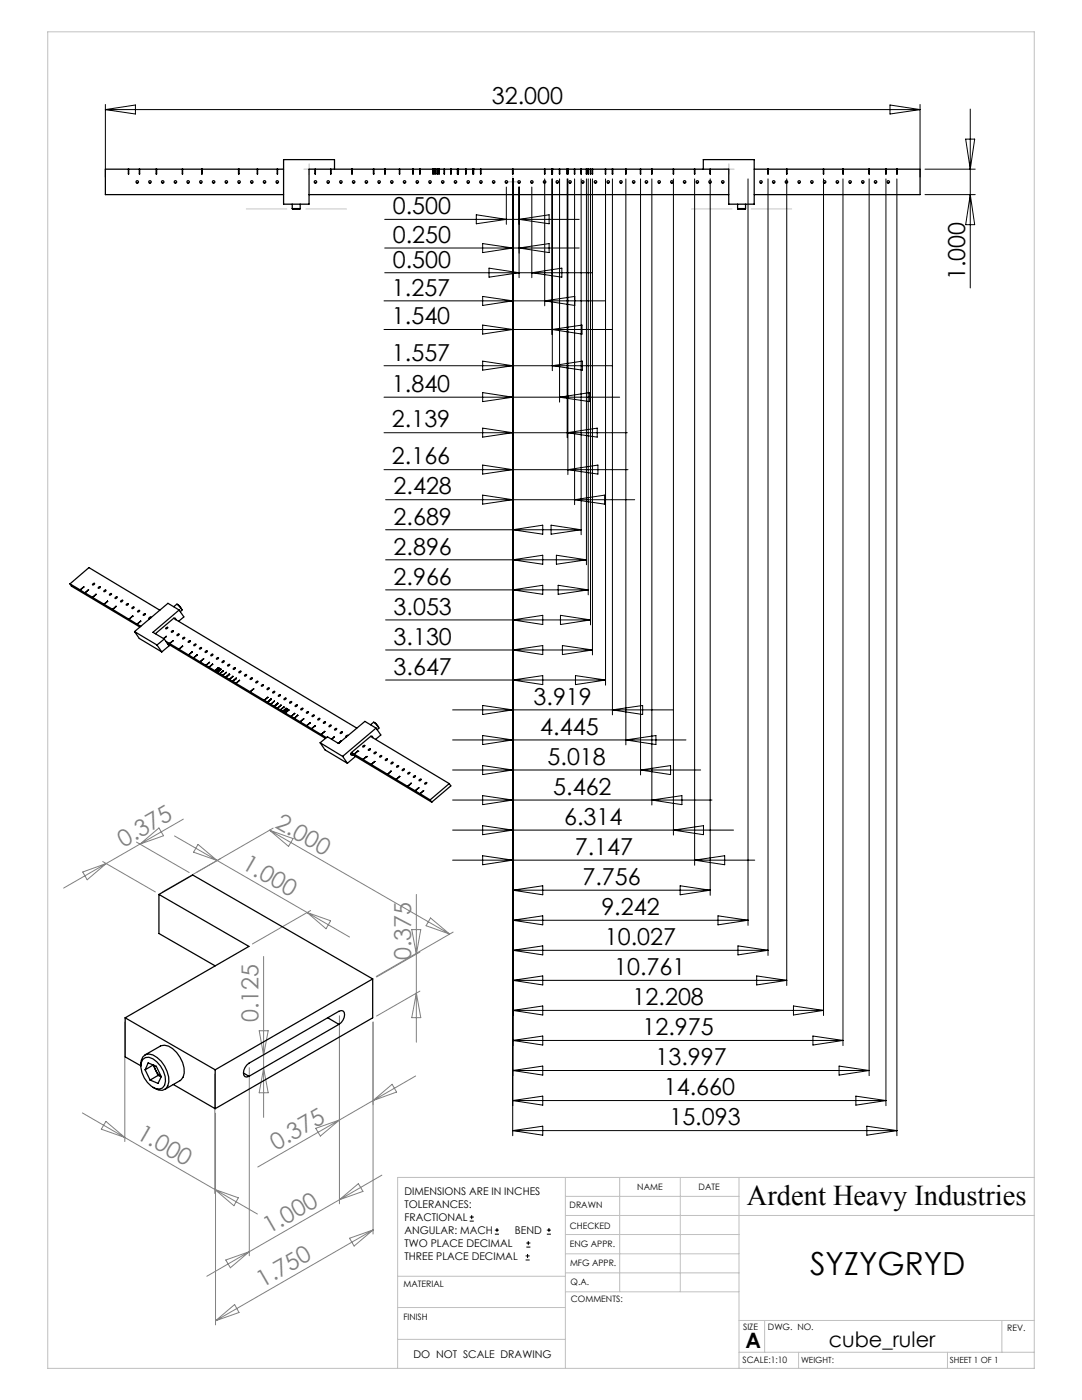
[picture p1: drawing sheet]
<svg xmlns="http://www.w3.org/2000/svg" width="216mm" height="279mm" viewBox="0 0 216 279" stroke-linecap="round" stroke-linejoin="round" font-family="sans-serif">
<g fill="none" stroke="#000" stroke-width=".2">
<path d="M21 20.8v14.5M21 21.9h162.6M21 21.9l6-.9v1.8zM101 37.3v7.5M102.3 35.7v191M103.6 37.3v18.1M106.1 37.3v18.1M108.7 35.7v25.3M110.1 35.7v31.1M110.2 35.7v38.3M111.7 35.7v44.6M113.2 35.7v51.6"/>
<path d="M113.3 35.7v59M114.7 35.7v65M116 35.7v71M117 35.7v77M117.4 35.7v83M117.8 35.7v89M118.2 35.7v95M120.8 35.7v101M122.2 35.7v107M124.9 35.7v113M127.8 35.7v119M130.1 35.7v125"/>
<path d="M134.4 35.7v131M138.6 35.7v137M141.7 35.7v143M149.3 35.7v149M153.2 35.7v155M157 35.7v161M164.3 35.7v167M168.2 35.7v173M173.4 35.7v179M176.8 35.7v185M177.6 21l6 .9-6 .9zM179 35.7v191"/>
<path d="M183.6 20.8v14.5M184.6 33.8h10M184.6 38.8h10M192.7 27.8h1.8l-.9 6zM193.6 21.8v35.7M193.6 38.8l.9 6h-1.8zM76.8 43.8h38.8M76.8 49.5h38.8M76.8 54.4h41.3M95 42.9l6 .9-6 .9zM96.3 48.6l6 .9-6 .9zM96.3 59.2l6 .8-6 1z"/>
<path d="M97.6 53.5l6 .9-6 .9zM103.6 43.8l6-.9v1.8zM103.6 49.5l6-.9v1.8zM106.1 54.4l6-.9v1.8zM76.6 79.3h47M76.6 65.8h45.5M76.6 60h44.1M76.6 73h45.6M96.3 64.9l6 .9-6 .9zM96.3 72.1l6 .9-6 .9zM96.3 78.4l6 .9-6 .9zM108.7 60l6-.8v1.8z"/>
<path d="M110.1 65.8l6-.9v1.8zM110.2 73l6-.9v1.8zM111.7 79.3l6-.9v1.8zM76.6 86.4h48.6M76.6 93.7h48.7M76.9 99.7h49.7M96.3 85.4l6 1-6 .8zM96.3 92.8l6 .9-6 .9zM96.3 98.8l6 .9-6 .9zM113.2 86.4l6-1v1.8zM113.3 93.7l6-.9v1.8zM114.7 99.7l5.9-.9v1.8z"/>
<path d="M76.9 111.7h40.1M76.9 105.7h39.1M76.9 117.7h40.5M102.3 105.7l6-.9v1.8zM102.3 111.7l6-.9v1.8zM102.3 117.7l6-.9v1.8zM110 104.8l6 .9-6 .9zM111 110.8l6 .9-6 .9zM111.4 116.8l6 .9-6 .9zM76.9 129.7h41.3M76.9 123.7h40.9M76.9 135.7h43.9"/>
<path d="M102.3 129.7l6-.9v1.8zM102.3 123.7l6-.9v1.8zM102.3 135.7l6-.9v1.8zM111.8 122.8l6 .9-6 .9zM112.2 128.8l6 .9-6 .9zM114.8 134.8l6 .9-6 .9zM90.3 141.7h43.9M90.3 153.7h49.5M90.3 159.7h51.8M90.3 147.7h46.6M96.3 140.8l6 .9-6 .9zM96.3 146.8l6 .9-6 .9z"/>
<path d="M96.3 152.8l6 .9-6 .9zM96.3 158.8l6 .9-6 .9zM122.2 141.7l6-.9v1.8zM124.9 147.7l6-.9v1.8zM127.8 153.7l6-.9v1.8zM130.1 159.7l6-.9v1.8zM90.3 165.7h56.1M90.3 171.7h60.3M96.3 164.8l6 .9-6 .9zM96.3 170.8l6 .9-6 .9zM102.3 177.7l6-.9v1.8zM102.3 177.7h39.4"/>
<path d="M134.4 165.7l6-.9v1.8zM135.7 176.8l6 .9-6 .9zM138.6 171.7l6-.9v1.8zM102.3 183.7l6-.9v1.8zM102.3 189.7l6-.9v1.8zM102.3 195.7l6-.9v1.8zM102.3 183.7h47M102.3 195.7h54.7M102.3 189.7h50.9M143.3 182.8l6 .9-6 .9zM147.2 188.8l6 .9-6 .9zM151 194.8l6 .9-6 .9z"/>
<path d="M102.3 201.6l6-.8v1.8zM102.3 207.6l6-.8v1.8zM102.3 213.6l6-.8v1.8zM102.3 219.6l6-.8v1.8zM102.3 201.6h62M102.3 207.6h65.9M102.3 213.6h71.1M102.3 219.6h74.5M158.3 200.8l6 .8-6 1zM162.2 206.8l6 .8-6 1zM167.4 212.8l6 .8-6 1zM170.8 218.8l6 .8-6 1z"/>
<path d="M102.3 225.6l6-.8v1.8zM102.3 225.6h76.7M173 224.8l6 .8-6 1zM93.7 243.7h.8M93.7 242.9h.8M94.1 242.5v.8M98.7 246.3h.9M98.7 245.5h.9M99.2 245.1v.8M104.9 251.5h.8M104.9 250.6h.8M105 248.9h.8"/>
<path d="M105 248.1h.8M105.3 250.3v.8M105.4 247.7v.8M109.1 246.3h.8M109.1 245.5h.8M109.5 245.1v.8"/>
</g>
<path d="M60.6 33.8h2.1M61.7 32.7v2.1M101.2 36.3h2.3M102 36.3h.7M102.3 36.6v-.7M102.3 37.4v-2.2M144.4 33.8h2.1M145.4 34.8v-2.1" fill="none" stroke="#c0c0c0" stroke-width=".2" stroke-dasharray="15.2 1.3 1.3 1.3"/>
<path d="M69.1 41.7h-20M158 41.7h-20" fill="none" stroke="#c0c0c0" stroke-width=".2" stroke-dasharray="15.2 1.3 1.3 1.3" stroke-dashoffset="7.1"/>
<g fill="none" stroke="#c0c0c0" stroke-width=".2">
<path d="M9.5 6.4h196.9v266.7h-196.9zM112.8 235v38.1M112.8 238.8h34.7M123.6 235v22.8M135.7 235v22.8M147.5 235v38.1M206.4 235h-127.1v38.1M79.3 254.7h33.5M112.8 257.8h34.7M112.8 242.6h93.6M112.8 246.4h34.7M112.8 250.2h34.7"/>
<path d="M112.8 254h34.7M79.3 267.3h33.5M79.3 260.9h33.5M147.5 269.9h58.9M147.5 263.5h58.9M152.6 263.5v6.4M159.3 269.9v3.2M189.1 269.9v3.2M199.9 263.5v6.4"/>
</g>
<g fill="none" stroke="#808080" stroke-width=".2">
<path d="M16.5 174l4.7-1.7-3.8 3.3zM20.5 171.9l10.5 6.1M27.2 168.1l10.5 6M27.9 168.5l3.8-3.3 .9 1.6zM34.8 166.8l34.9 20.2M36.6 163.5l-23.9 13.7M39.5 168.5l3.8 3.2-4.7-1.6zM44 171.3l-11.6 6.7M53.8 165.7l35.9 20.7M53.8 165.7l4.7 1.7-.9 1.5zM54.5 165.3l-15.3 8.8M83.1 178.5v29.5"/>
<path d="M52.6 190.9v32.1M61.3 182.1l4.7 1.7-.9 1.5zM62 181.7l-11.6 6.7M82.2 185.5h1.8l-.9 4.9zM83.1 198.2l.9 4.9h-1.8zM83.8 197.8l-8.7 5M83.8 190l-8.7 5M85.9 183.2l3.8 3.2-4.7-1.7zM90.4 186l-15.3 8.9M24.9 204v23.8M42.9 214.3v23.9M49.7 213.1v37.5"/>
<path d="M51.7 205.7h1.8l-.9 4.9zM52.6 213.2l.9 4.9h-1.8zM67.7 202.7v37.5M74.4 204v42.3M74.4 219.6l-6.7 3.9M74.4 219.6l3.8-3.2 .9 1.5zM82.9 214.7l-8.5 4.9M16.4 222.1l35 20.2M21.1 223.8l3.8 3.2-4.7-1.6zM42.9 237.4l4.7 1.6-.9 1.6zM43 222.1v42.3M63 225.2l4.7-1.7-3.8 3.2z"/>
<path d="M67.7 223.5l-16.3 9.4M67.7 239.4l-18 10.4M67.7 239.4l3.8-3.2 .9 1.6zM76.2 234.5l-8.5 4.9M45 251.5l4.7-1.7-3.7 3.2zM49.7 249.8l-8.4 4.9M69.7 247.1l4.7-1.6-3.7 3.2zM74.4 245.5l-31.4 18.1M43 263.6l3.8-3.3 .9 1.6z"/>
</g>
<g fill="none" stroke="#000" stroke-width=".25">
<path d="M25.6 33.8h.1M25.6 33.8v.9l.1-.9M25.6 33.8h-4.6v5h35.6M25.7 33.8h2.1M27.8 33.8h.1M27.8 33.8v.9l.1-.9M27.9 33.8h3.3M31.2 33.8h.1M31.2 33.8v.9h.1v-.9M31.3 33.8h5.1M36.4 33.8h.1M36.4 33.8v.9v-.9"/>
<path d="M36.4 33.8h3.9M40.3 33.8h.1M40.3 33.8v.9v-.9M40.3 33.8h7.3M47.6 33.8h.1M47.6 33.8v.9h.1v-.9M47.7 33.8h3.6M51.3 33.8h.1M51.3 33.8v.9l.1-.9M51.4 33.8h3.9M55.3 33.8h.1M55.3 33.8v.9l.1-.9"/>
<path d="M55.4 33.8h1.2M61.7 38.8h83.7M62.9 33.8v.9v-.9M66 33.8v.9v-.9M66.7 33.8v-1.9h-10.1v8.8h5.1v-6.9h8.5M70.2 33.8h.1M70.2 33.8v.9l.1-.9M70.3 33.8h4.2M74.5 33.8h.1M74.5 33.8v.9h.1v-.9M74.6 33.8h2.2M76.8 33.8h.1"/>
<path d="M76.8 33.8v.9h.1v-.9M76.9 33.8h2.8M79.7 33.8h.1M79.7 33.8v.9l.1-.9M79.8 33.8h2.6M82.4 33.8h.1M82.4 33.8v.9v-.9M82.4 33.8h1.3M83.7 33.8h.1M83.7 33.8v.9l.1-.9M83.8 33.8h2.6M86.4 33.8h.1"/>
<path d="M86.4 33.8v.9h.1v-.9M86.5 33.8h.2M86.7 33.8h.2M86.7 33.8v.9h.2v-.9M86.9 33.8h.3M87.2 33.8h.1M87.2 33.8v.9l.1-.9M87.3 33.8h.3M87.6 33.8h.1M87.6 33.8v.9v-.9M87.6 33.8h1M88.6 33.8h.1"/>
<path d="M88.6 33.8v.9l.1-.9M88.7 33.8h1.2M89.9 33.8h.1M89.9 33.8v.9h.1v-.9M90 33.8h1.3M91.3 33.8h.1M91.3 33.8v.9v-.9M91.4 33.8h.1M91.4 33.8v.9l.1-.9M91.5 33.8h1.4M92.9 33.8h.1M92.9 33.8v.9l.1-.9"/>
<path d="M93 33.8h1.4M94.4 33.8h.1M94.4 33.8v.9h.1v-.9M94.4 33.8v.9M94.5 33.8h1.4M95.9 33.8h.1M95.9 33.8v.9l.1-.9M96 33.8h6.3M102.3 33.8h.1M102.3 33.8v.9h.1v-.9M102.4 33.8h6.3M108.7 33.8h.1"/>
<path d="M108.7 33.8v.9v-.9M108.7 33.8h1.4M110.1 33.8h.1M110.1 33.8v.9h.1v-.9M110.2 33.8h.1M110.2 33.8v.9M110.2 33.8h1.4M111.6 33.8h.1M111.6 33.8v.9l.1-.9M111.7 33.8h1.4M113.1 33.8h.1M113.1 33.8v.9l.1-.9"/>
<path d="M113.2 33.8h.1M113.3 33.8h.1M113.3 33.8v.9v-.9M113.3 33.8h1.3M114.6 33.8h.1M114.6 33.8v.9l.1-.9M114.7 33.8h1.2M115.9 33.8h.1M115.9 33.8v.9l.1-.9M116 33.8h1M117 33.8h.1M117 33.8v.9l.1-.9"/>
<path d="M117.1 33.8h.2M117.3 33.8h.1M117.3 33.8v.9l.1-.9M117.4 33.8h.4M117.8 33.8h.1M117.8 33.8v.9l.1-.9M117.9 33.8h.3M118.2 33.8h.1M118.2 33.8v.9l.1-.9M118.3 33.8h2.5M120.8 33.8h.1M120.8 33.8v.9l.1-.9"/>
<path d="M120.9 33.8h1.3M122.2 33.8h.1M122.2 33.8v.9h.1v-.9M122.3 33.8h2.5M124.8 33.8h.1M124.8 33.8v.9l.1-.9M124.9 33.8h2.9M127.8 33.8h.1M127.8 33.8v.9v-.9M127.8 33.8h2.2M130 33.8h.1M130 33.8v.9l.1-.9"/>
<path d="M130.1 33.8h4.2M134.3 33.8h.1M134.3 33.8v.9l.1-.9M134.4 33.8h4.2M138.6 33.8h.1M138.6 33.8v.9v-.9M138.6 33.8h6.8v6.9h5.1v-8.8h-10.2v1.9M141.7 33.8v.9v-.9M150.5 33.8h2.7M153.2 33.8h.1M153.2 33.8v.9l.1-.9M153.3 33.8h3.7"/>
<path d="M157 33.8h.1M157 33.8v.9v-.9M157 33.8h7.3M164.3 33.8h.1M164.3 33.8v.9l.1-.9M164.4 33.8h3.8M168.2 33.8h.1M168.2 33.8v.9h.1v-.9M168.3 33.8h5.1M173.4 33.8h.1M173.4 33.8v.9l.1-.9M173.5 33.8h3.2"/>
<path d="M176.7 33.8h.1M176.7 33.8v.9l.1-.9M176.8 33.8h2.1M178.9 33.8h.1M178.9 33.8v.9h.1v-.9M179 33.8h4.6v5h-33.1M58.3 41.6h1.6M58.3 41.6l.1 .1h1.4l.1-.1M58.3 40.7v.9M59.9 40.7v.9M147.2 41.6v.1l1.6-.1M147.2 41.6h1.6"/>
<path d="M147.2 40.7v.9M148.8 40.7v.9M14 116.5l2 1.2M14 116.5l3.7-3.2 14.2 8.5M14 116.5l.3 .5 13.6 8.1M16 117.7v.1M16 117.8l.9 .5M16.7 117.1v.1M16.7 117.1l-.7 .6M16.7 117.2l-.7 .6M16.9 118.3l3.8 2.3M17.6 117.7h.1"/>
<path d="M17.7 117.7l-.8 .6M18.5 119.2l.7-.6zM19.2 118.6h.1M20.7 117.9l.3-.1h.1l-.3 .3zM21.4 120h.1M21.4 120l-.6 .6M21.4 120l-.7 .6M23 119.2h.4l-.4 .3zM24.2 119.9l.2-.1 .1 .1a.23 .23 0 0 1-.2 .2 .23 .23 0 0 1-.2-.1zM20.7 120.6h.1M20.8 120.6l1.7 1M22.5 121.6h.1"/>
<path d="M22.5 121.6l.7-.6-.7 .6M22.5 121.6l3.2 2M25.7 123.6h.1M25.8 123.6l1.5 1M26.4 123h.1M26.5 123l-.7 .6M26.8 126l4.5 2.7M26.8 126l1 1.4 4.5 2.7M27.3 124.6l.8-.6-.7 .6M27.3 124.6h.1M27.4 124.6l.7 .4M30.1 123.3v-.1l-.3 .1-.1 .1 .2 .1"/>
<path d="M31.3 128.7l1 1.4M32.8 127.5l-1.5 1.2M32.8 127.5l.9 1.4-1.4 1.2M33.1 125.3l.3-.1a.18 .18 0 0 1-.1 .2 .18 .18 0 0 1-.2-.1zM33.1 128l.7 .4M33.2 127h.1M33.2 127l-.6 .5M33.2 127l-.5 .5M33.4 128.4l31.5 19M33.8 128.4h.1M33.9 128.4l1.8 1.1M34.5 127.8h.1"/>
<path d="M34.5 127.8l-.7 .6M34.6 127.8l-.7 .6M34.6 123.4h.4l.1 .3M34.6 123.4l36.6 21.9M34.6 123.4l-3.6 3.1M34.7 121.1l.5-.5 .2 .1 .8 .9 .1 .2-.3 .3M35.3 120.6l.6 .4 .4 .8M35.7 129.5v.1M35.7 129.6l1.9 1.1M35.7 121.7l-2.2-1.3-6.7 5.6M35.7 121.7l-5.2 4.5 2.3 1.3M35.7 121.7l1 1.4-1.1 .9"/>
<path d="M36.4 128.9v.1M36.4 128.9l-.7 .6M36.4 129l-.7 .6M37.6 130.7h.1M37.6 128l.4-.1-.4 .3zM37.6 130.7l1 .6M38.3 130.1h.1M38.3 130.1l-.7 .6M38.6 131.3h.1M38.6 131.3l1.3 .8M38.7 128.7l.2-.1 .2 .1a.23 .23 0 0 1-.2 .2 .23 .23 0 0 1-.2-.1zM39.3 130.7h.1"/>
<path d="M39.3 130.7l-.7 .6M39.9 132.1h.1M39.9 132.1l1.2 .7M40.6 131.5h.1M40.6 131.5l-.7 .6M41.1 132.8h.1M41.1 132.8l.6 .3M41.7 133.1v.1M41.7 133.2l1.2 .6M41.8 132.2h.1M41.8 132.2l-.7 .6M42.4 132.5v.1"/>
<path d="M42.4 132.5l-.7 .6M42.4 132.6l-.7 .6M42.9 133.8v.1M42.9 133.9h.1M43 133.9h.1M43.1 133.9l.1 .2M43.2 134.1h.1M43.3 134.1l.1 .1M43.4 134.2h.1M43.4 134.2l.5 .2M43.6 133.2v.1M43.6 133.2l-.7 .7"/>
<path d="M43.6 133.2l-.7 .6M43.7 133.3v.1M43.7 133.3l-.7 .6M43.7 133.4l-.6 .5M43.9 134.4h.1M43.9 134.4l.5 .4M43.9 133.5h.1M43.9 133.5l-.7 .6M44 133.5l-.7 .6M44.1 133.6h.1M44.1 133.6l-.7 .6M44.4 132h.3l-.3 .3-.1-.1z"/>
<path d="M44.4 134.8h.1M44.4 134.8l.6 .3M44.6 133.8v.1M44.6 133.8l-.7 .6M44.6 133.9l-.7 .5M45 135.1l.1 .1M45.1 135.2h.1M45.1 134.2h.1M45.1 135.2l.7 .4M45.1 134.2l-.7 .6M45.4 132.8l.4-.2v.1a.23 .23 0 0 1-.1 .2 .23 .23 0 0 1-.3-.1zM45.7 134.5l.1 .1"/>
<path d="M45.7 134.5h.1M45.8 135.6h.1M45.8 134.5l-.8 .6M45.8 135.6l.6 .4M45.8 134.6l-.7 .6M46.4 136h.1M46.5 135h.1M46.5 136l.6 .3M46.5 135l-.7 .6M47.1 136.3v.1M47.1 135.4h.1M47.1 136.4l2.8 1.6"/>
<path d="M47.1 135.4l-.7 .6M47.2 135.4l-.8 .6M47.8 135.8h.1M47.8 135.8l-.7 .5M47.8 135.8l-.7 .6M49.9 138v.1M49.9 138.1l2.8 1.6M50.6 137.5h.1M50.6 137.5l-.7 .6M50.6 137.5l-.7 .5M51.1 136.1l.4-.1-.3 .3-.2-.1zM52.2 136.8l.4-.2-.3 .3h-.1z"/>
<path d="M52.7 139.7v.1M52.7 139.8l.6 .3M53.4 139.2h.1M53.4 139.2l-.7 .5M53.4 137.3h.3v.1l-.3 .3-.1-.2zM53.4 139.2l-.7 .6M54 139.5l.1 .1M54 139.5l-.7 .6M54.1 139.6h.1M54.1 139.6l-.7 .6M54.8 140l-.8 .5M56.7 139.5l.2-.2 .2 .1-.4 .3z"/>
<path d="M53.3 140.1l.1 .1M53.4 140.2h.1M53.4 140.2l.6 .3M54 140.5h.1M54 140.5l.7 .4M54.7 140.9v.1M54.7 141h.1M54.8 141h.1M54.8 141l.6 .3M55.4 141.3v.1M55.4 140.3l-.7 .7M55.4 141.4l.5 .3"/>
<path d="M55.4 140.3l.1 .1M55.4 140.3l-.7 .6M55.5 140.4l-.7 .6M55.9 141.7h.1M56 141.7l.4 .3M56.1 140.7v.1M56.1 140.7l-.7 .6M56.1 140.8l-.7 .6M56.4 142h.1M56.4 142l.2 .1M56.6 142.1h.1M56.6 142.1l.2 .1"/>
<path d="M56.6 141.1h.1M56.6 141.1l-.7 .6M56.7 141.1l-.7 .6M56.8 142.2h.1M56.8 142.2l.1 .1M56.9 142.3h.1M56.9 142.3l1.2 .7M57.1 141.4h.1M57.1 141.4l-.7 .6M57.3 141.5h.1M57.3 141.5l-.7 .6M57.4 141.6h.1"/>
<path d="M57.4 141.6l-.6 .6M57.5 141.6l-.7 .6M57.6 141.7h.1M57.6 141.7l-.7 .6M58.1 143l.6 .3M58.7 143.3v.1M58.7 143.4l1.2 .6M58.8 142.4l-.7 .6M59 140.8l.3-.1-.4 .3zM59.4 142.7v.1M59.4 142.8l-.7 .6M59.4 142.7l-.7 .6"/>
<path d="M59.9 144v.1M59.9 144.1l1.3 .7M60.1 141.4l.3-.1v.1a.23 .23 0 0 1-.1 .3 .23 .23 0 0 1-.3-.1zM60.6 143.4v.1M60.6 143.4l-.7 .6M60.6 143.5l-.7 .6M61.2 144.8v.1M61.2 144.9l1 .5M61.9 144.2v.1M61.9 144.2l-.7 .7M61.9 144.2l-.7 .6M62.2 145.4v.1"/>
<path d="M62.2 145.5l1.9 1.1M62.9 144.8v.1M62.9 144.8l-.7 .6M62.9 144.9l-.7 .6M63.9 148.2l4.5 2.8M63.9 148.2l1.4-1.2 2.3 1.4M63.9 148.2l.9 1.4 4.5 2.7M64.1 146.6l1 .6M64.8 146h.1M64.8 146l-.7 .6M65.7 144.8l.4-.1-.4 .4-.1-.1zM66.7 147.1h.1"/>
<path d="M66.7 147.1l-.6 .4M66.9 145.5l.3-.1-.3 .3h-.2zM68 147.9l.1 .1M68 147.9l-.5 .5M68 147.9l-.5 .4M68.4 151l.9 1.3M69.4 146.8h-.3l-.1 .2 .1 .1M70.1 150.2a.3 .3 0 0 0-.1 .4 .3 .3 0 0 0 .4 .1l-.4-.3 16.1 9.7M70.1 150.2l.6 .3M70.7 150.5h.1M70.7 150.5l1.7 1.1M70.9 151l-1.6 1.3"/>
<path d="M71.4 149.9h.1M71.4 149.9l-.7 .6M72.4 151.6h.1M72.5 148.8h.3l-.4 .3zM72.5 151.6l4.8 2.9M73.1 151h.1M73.1 151l-.6 .6M73.1 151l-.7 .6M73.5 149.6l.4-.2-.2 .4-.2-.1zM73.9 147l.4-.1 .1 .3M73.9 147l15.7 9.4M73.9 147l-3.8 3.2"/>
<path d="M74 152.5l.8-.5zM74.5 144.1l.6 .5 .5 .8M74.5 144.1l.5 .3 .5 .6 .1 .3M74.5 144.1l-.6 .5M74.6 150.2l.3-.1 .1 .1a.23 .23 0 0 1-.1 .2 .23 .23 0 0 1-.3-.1zM74.8 152h.1M75 145.3l-2.2-1.3-5.2 4.4M75 145.3l-6.6 5.7M75 145.3l1 1.4-1.1 .9M75.6 145.4l-.4 .2M77.3 154.5h.1M77.4 154.5l1.6 1"/>
<path d="M78 153.9v.1M78 153.9h.1M78 153.9l-.7 .6M78 153.9l-.6 .6M79 155.5l.1 .1M79.1 155.6l2.2 1.3M79.7 154.9l.1 .1M79.7 154.9l-.7 .6M79.8 155l-.7 .6M80.3 153.6l.4-.1-.4 .3-.1-.1zM81.3 156.9l.1 .1M81.4 157l1.4 .8"/>
<path d="M81.4 154.3l.3-.2 .1 .1a.23 .23 0 0 1-.2 .3 .23 .23 0 0 1-.2-.1zM82 156.3l.1 .1M82 156.3l-.7 .6M82.1 156.4l-.7 .6M82.8 157.8h.1M82.9 157.8l2.9 1.8M83.5 157.2h.1M83.5 157.2l-.7 .6M83.6 157.2l-.7 .6M83.8 158.4h.1M84.5 157.8h.1M84.5 157.8l-.7 .6"/>
<path d="M85.8 159.6l.3 .5M89.6 156.4l-3.8 3.2M89.6 156.4l.4 .4-3.9 3.3M31.7 178.5l18 10.4-24.7 14.2M31.7 178.5l6.8-3.9 35.9 20.8M31.7 178.5v7.8l11.2 6.5M74.4 195.4l-31.5 18.1M74.4 195.4v7.7l-31.5 18.2M25 203.1l17.9 10.4M25 203.1v7.8l3.1 1.8M28.1 212.8a2.43 2.43 0 0 1 .9-2.3 3 3 0 0 1 3.2 1.3 5.5 5.5 0 0 1 1.3 4.9 1.62 1.62 0 0 1-2.6 .5l-.3-.2M28.5 211.5l.5-.4a3.1 3.1 0 0 1 3 1.7 4.2 4.2 0 0 1 .8 3.8l-.4 .5a2.42 2.42 0 0 1-3-1.1 5.1 5.1 0 0 1-1.2-3.8z"/>
<path d="M28.9 210.5l3.1-1.7a2.18 2.18 0 0 1 2.4 .5 5.5 5.5 0 0 1 2.1 5.6l-.6 .8-3 1.7M29 213.5l.6-1.4 1.6 .7 1 2.1M29 213.5l1 2M30.6 212.5h.1M30.6 212.5l-1.6 1M30.6 212.5l.4 1.1M30.8 212.6l.2 1M31 213.6l.5 .6 .7 .6M31 213.6l.5 1M31.5 214.6l-1.5 .9M31.5 214.6l.7 .3M32.2 214.9l-.7 1.3-1.5-.7"/>
<path d="M34.6 216.4l8.3 4.9M42.9 213.5v7.8M48.6 214.1l1.1 .7M65.4 203.1l2.2 1.3M67.6 204.4a2.3 2.3 0 0 0 1.1-2.4l-.3-.2-.3-.1-.5 .1-17.9 10.4a2.36 2.36 0 0 0-1.1 2.4l.3 .3h.3l.5-.1M67.6 204.4l-17.9 10.4"/>
<circle cx="27.4" cy="36.3" r=".25"/>
<circle cx="29.9" cy="36.3" r=".25"/>
<circle cx="32.5" cy="36.3" r=".25"/>
<circle cx="35" cy="36.3" r=".25"/>
<circle cx="37.5" cy="36.3" r=".25"/>
<circle cx="40.1" cy="36.3" r=".25"/>
<circle cx="42.6" cy="36.3" r=".25"/>
<circle cx="45.2" cy="36.3" r=".25"/>
<circle cx="47.7" cy="36.3" r=".25"/>
<circle cx="50.2" cy="36.3" r=".25"/>
<circle cx="52.8" cy="36.3" r=".25"/>
<circle cx="55.3" cy="36.3" r=".25"/>
<circle cx="62.9" cy="36.3" r=".25"/>
<circle cx="65.5" cy="36.3" r=".25"/>
<circle cx="68" cy="36.3" r=".25"/>
<circle cx="70.6" cy="36.3" r=".25"/>
<circle cx="73.1" cy="36.3" r=".25"/>
<circle cx="75.6" cy="36.3" r=".25"/>
<circle cx="78.2" cy="36.3" r=".25"/>
<circle cx="80.7" cy="36.3" r=".25"/>
<circle cx="83.3" cy="36.3" r=".25"/>
<circle cx="85.8" cy="36.3" r=".25"/>
<circle cx="88.3" cy="36.3" r=".25"/>
<circle cx="90.9" cy="36.3" r=".25"/>
<circle cx="93.4" cy="36.3" r=".25"/>
<circle cx="96" cy="36.3" r=".25"/>
<circle cx="98.5" cy="36.3" r=".25"/>
<circle cx="101" cy="36.3" r=".25"/>
<circle cx="103.6" cy="36.3" r=".25"/>
<circle cx="106.1" cy="36.3" r=".25"/>
<circle cx="108.7" cy="36.3" r=".25"/>
<circle cx="111.2" cy="36.3" r=".25"/>
<circle cx="113.7" cy="36.3" r=".25"/>
<circle cx="116.3" cy="36.3" r=".25"/>
<circle cx="118.8" cy="36.3" r=".25"/>
<circle cx="121.4" cy="36.3" r=".25"/>
<circle cx="123.9" cy="36.3" r=".25"/>
<circle cx="126.4" cy="36.3" r=".25"/>
<circle cx="129" cy="36.3" r=".25"/>
<circle cx="131.5" cy="36.3" r=".25"/>
<circle cx="134.1" cy="36.3" r=".25"/>
<circle cx="136.6" cy="36.3" r=".25"/>
<circle cx="139.1" cy="36.3" r=".25"/>
<circle cx="141.7" cy="36.3" r=".25"/>
<circle cx="144.2" cy="36.3" r=".25"/>
<circle cx="151.8" cy="36.3" r=".25"/>
<circle cx="154.4" cy="36.3" r=".25"/>
<circle cx="156.9" cy="36.3" r=".25"/>
<circle cx="159.5" cy="36.3" r=".25"/>
<circle cx="162" cy="36.3" r=".25"/>
<circle cx="164.5" cy="36.3" r=".25"/>
<circle cx="167.1" cy="36.3" r=".25"/>
<circle cx="169.6" cy="36.3" r=".25"/>
<circle cx="172.2" cy="36.3" r=".25"/>
<circle cx="174.7" cy="36.3" r=".25"/>
<circle cx="177.2" cy="36.3" r=".25"/>
<circle cx="18.7" cy="116.5" r=".2"/>
<circle cx="19.8" cy="117.2" r=".2"/>
<circle cx="22.1" cy="118.6" r=".2"/>
<circle cx="25.4" cy="120.6" r=".2"/>
<circle cx="26.6" cy="121.3" r=".2"/>
<circle cx="27.7" cy="122" r=".2"/>
<circle cx="28.8" cy="122.6" r=".2"/>
<circle cx="34.4" cy="126" r=".2"/>
<circle cx="35.6" cy="126.7" r=".2"/>
<circle cx="36.7" cy="127.4" r=".2"/>
<circle cx="40" cy="129.3" r=".2"/>
<circle cx="41.2" cy="130" r=".2"/>
<circle cx="42.3" cy="130.7" r=".2"/>
<circle cx="43.4" cy="131.4" r=".2"/>
<circle cx="46.8" cy="133.4" r=".2"/>
<circle cx="47.9" cy="134.1" r=".2"/>
<circle cx="49" cy="134.8" r=".2"/>
<circle cx="50.2" cy="135.4" r=".2"/>
<circle cx="54.6" cy="138.1" r=".2"/>
<circle cx="55.8" cy="138.8" r=".2"/>
<circle cx="58" cy="140.2" r=".2"/>
<circle cx="61.4" cy="142.2" r=".2"/>
<circle cx="62.5" cy="142.8" r=".2"/>
<circle cx="63.6" cy="143.5" r=".2"/>
<circle cx="64.8" cy="144.2" r=".2"/>
<circle cx="68.1" cy="146.2" r=".2"/>
<circle cx="76" cy="150.9" r=".2"/>
<circle cx="77.1" cy="151.6" r=".2"/>
<circle cx="78.2" cy="152.3" r=".2"/>
<circle cx="79.4" cy="152.9" r=".2"/>
<circle cx="82.7" cy="155" r=".2"/>
<circle cx="83.8" cy="155.6" r=".2"/>
<circle cx="85" cy="156.3" r=".2"/>
</g>
<text font-size="6.3" x="161.6" y="254.5">SYZYGRYD</text>
<text font-size="5.7" x="149.1" y="240.4">Ardent Heavy Industries</text>
<g font-size="4.7">
<text x="98.2" y="20.8">32.000</text>
<text x="78.4" y="42.7">0.500</text>
<text x="78.4" y="53.4">0.500</text>
<text x="78.4" y="48.5">0.250</text>
<text x="78.2" y="59">1.257</text>
<text x="192.6" y="55.9" transform="rotate(-90 192.6 55.9)">1.000</text>
<text x="78.2" y="64.7">1.540</text>
<text x="78.2" y="72">1.557</text>
<text x="78.2" y="78.2">1.840</text>
<text x="78.2" y="85.3">2.139</text>
<text x="78.2" y="92.7">2.166</text>
<text x="78.5" y="98.7">2.428</text>
<text x="78.5" y="104.7">2.689</text>
<text x="78.5" y="110.7">2.896</text>
<text x="78.5" y="116.7">2.966</text>
<text x="78.5" y="122.7">3.053</text>
<text x="78.5" y="128.7">3.130</text>
<text x="78.5" y="134.7">3.647</text>
<text x="106.5" y="140.6">3.919</text>
<text x="107.8" y="146.6">4.445</text>
<text x="109.3" y="152.6">5.018</text>
<text x="110.4" y="158.6">5.462</text>
<text x="112.6" y="164.6">6.314</text>
<text x="114.7" y="170.6">7.147</text>
<text x="116.2" y="176.6">7.756</text>
<text x="120" y="182.6">9.242</text>
<text x="120.7" y="188.6">10.027</text>
<text x="122.6" y="194.6">10.761</text>
<text x="126.2" y="200.6">12.208</text>
<text x="128.2" y="206.6">12.975</text>
<text x="130.8" y="212.6">13.997</text>
<text x="132.5" y="218.6">14.660</text>
<text x="133.6" y="224.6">15.093</text>
</g>
<g font-size="4.7" fill="#808080">
<text x="54.7" y="165" transform="rotate(30 54.7 165)">2.000</text>
<text x="24.7" y="169.2" transform="rotate(-30 24.7 169.2)">0.375</text>
<text x="48" y="173.3" transform="rotate(30 48 173.3)">1.000</text>
<text x="82.1" y="191.7" transform="rotate(-90 82.1 191.7)">0.375</text>
<text x="51.6" y="204.1" transform="rotate(-90 51.6 204.1)">0.125</text>
<text x="27.1" y="227.1" transform="rotate(30 27.1 227.1)">1.000</text>
<text x="55.1" y="229.6" transform="rotate(-30 55.1 229.6)">0.375</text>
<text x="53.7" y="246.4" transform="rotate(-30 53.7 246.4)">1.000</text>
<text x="52.4" y="257" transform="rotate(-30 52.4 257)">1.750</text>
</g>
<g font-size="4.2">
<text x="148.8" y="269">A</text>
<text x="165.4" y="268.7">cube_ruler</text>
</g>
<g font-size="2.1">
<text x="80.7" y="238.5">DIMENSIONS ARE IN INCHES</text>
<text x="80.7" y="241.1">TOLERANCES:</text>
<text x="80.7" y="243.7">FRACTIONAL</text>
<text x="80.7" y="246.3">ANGULAR: MACH</text>
<text x="80.7" y="248.9">TWO PLACE DECIMAL</text>
<text x="80.7" y="251.4">THREE PLACE DECIMAL</text>
<text x="102.7" y="246.3">BEND</text>
<text x="82.5" y="270.9">DO NOT SCALE DRAWING</text>
</g>
<g font-size="1.8">
<text x="127.2" y="237.4">NAME</text>
<text x="139.4" y="237.5">DATE</text>
<text x="113.7" y="241.2">DRAWN</text>
<text x="113.7" y="245.2">CHECKED</text>
<text x="113.7" y="248.8">ENG APPR.</text>
<text x="80.5" y="256.9">MATERIAL</text>
<text x="113.7" y="252.6">MFG APPR.</text>
<text x="113.8" y="256.4">Q.A.</text>
<text x="80.5" y="263.3">FINISH</text>
<text x="113.9" y="259.9">COMMENTS:</text>
<text x="148.3" y="265.4">SIZE</text>
<text x="153.2" y="265.5">DWG. NO.</text>
<text x="201" y="265.6">REV.</text>
<text x="148.2" y="272">SCALE:1:10</text>
</g>
<g font-size="1.7">
<text x="159.8" y="272.1">WEIGHT:</text>
<text x="189.5" y="272.1">SHEET 1 OF 1</text>
</g>
</svg>
